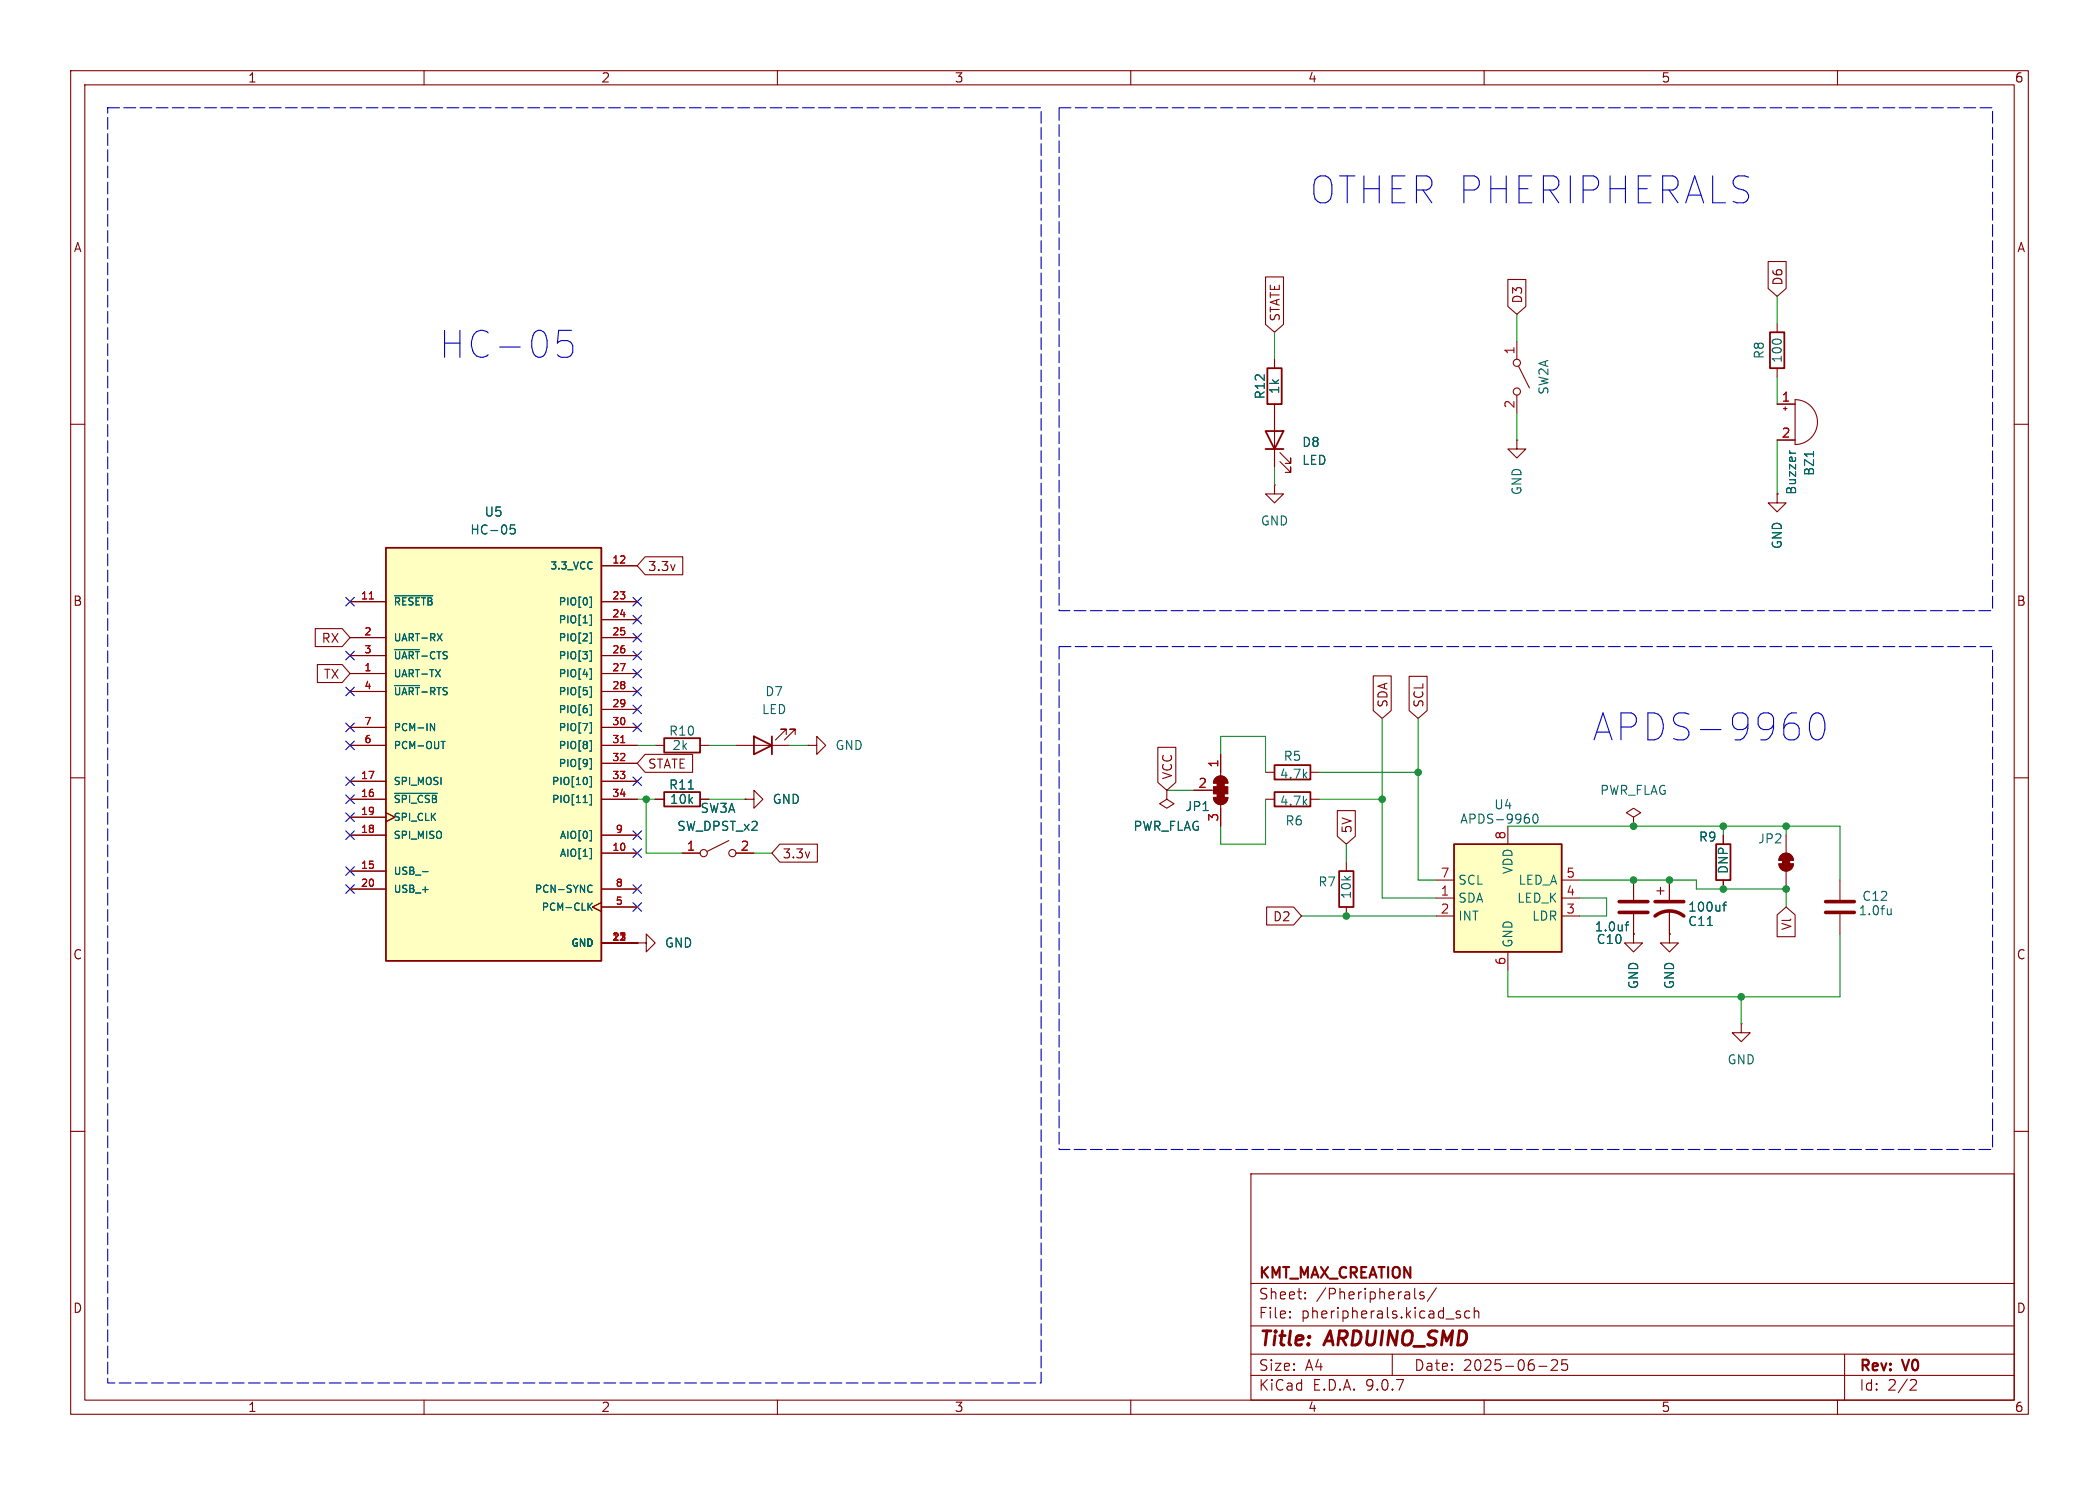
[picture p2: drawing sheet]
<svg xmlns="http://www.w3.org/2000/svg" width="297mm" height="210mm" viewBox="0 0 297 210" stroke-linecap="round" stroke-linejoin="round" font-family="sans-serif">
<g fill="none" stroke="#840000" stroke-width=".15">
<path d="M10 10h277v190h-277zM12 12h273v186h-273zM60 10v2M110 10v2M160 10v2M210 10v2M260 10v2M10 60h2M285 60h2M10 110h2M285 110h2M90.2 133.4h1.2v-1.3l1.3 1.3-1.3 1.2v-1.2"/>
<path d="M90.2 133.4h.1M234.4 126h1.1M234.9 125.5v1M236.2 124.5v2.8M236.2 128.8v3.3M10 160h2M177 166h108v32h-108zM285 160h2M60 198v2M110 198v2M160 198v2M177 194.5h108"/>
<path d="M177 191.5h108M177 187.5h108M177 181.5h108M182.5 186.3h.1l-.1 .1M182.5 186.3v.1M182.5 185.5v.1M182.5 185.5h.1l-.1 .1M184.7 183.6v.1M184.7 183.6h-.1l.1 .1M184.7 182.8v.1M184.7 182.8h-.1l.1 .1M197 191.5v3"/>
<path d="M200.2 182.2v1.3l.2 .2M201.5 182.8l-.4-.1-.2 .2 .1 .2 .5 .2v.1v.2l-.2 .1-.4-.1M203.2 182.1l-1.2 2M206 185.7l.1 .1 .5 .2 .1 .1-.1 .2-.1 .1-.5-.1M206.6 185.5l-.4-.1-.2 .2M208 185.5l-.5-.1-.3 .3v.4l.2 .2 .1 .1 .5-.1M208.6 185.5a.37 .37 0 0 1 .6 .1v.8M208.6 184.9v1.5M210 198v2M217.7 193.2h1.2M219.5 192.4l.2-.1 .5 .1a.41 .41 0 0 1 .1 .5l-.8 .9h.9M221.7 192.3h-.7v.7l.2-.1h.5l.1 .3-.1 .5-.2 .1h-.3l-.2-.1"/>
<path d="M260 198v2M261 191.5v6.5M270.5 195.1l.5 .1a.41 .41 0 0 1 .1 .5l-.9 .9h1"/>
</g>
<path d="M234.2 129.5a3.3 3.3 0 0 1 4.1 0M234.2 127.5h4.1" fill="none" stroke="#840000" stroke-width=".51"/>
<path d="M241.6 130.9h.7M243.8 128h.5M244.3 127.6h-.3v.2v1" fill="none" stroke="#006464" stroke-width=".15"/>
<path d="M54.6 77.5h30.5v58.4h-30.5z" fill="#ffffc2"/>
<path d="M54.6 77.5h30.5v58.4h-30.5zM94 104.4h5.1v2h-5.1zM94 112h5.1v2h-5.1zM106.7 104.1l2.5 1.3-2.5 1.3zM109.2 104.1v2.6M242.8 119.4h2.1v5.1h-2.1z" fill="none" stroke="#840000" stroke-width=".25"/>
<g fill="none" stroke="#840000" stroke-width=".15">
<path d="M251.5 69.9v1.2h1.2l-1.2 1.3-1.3-1.3h1.3M251.5 69.9h.1M49.5 85.1h5.1M49.5 90.2h5.1M49.5 92.7h5.1M49.5 95.3h5.1M49.5 97.8h5.1M85.1 85.1h5.1M85.1 90.2h5.1M85.1 92.7h5.1M85.1 95.3h5.1M85.1 97.8h5.1"/>
<path d="M85.1 80h5.1M85.1 87.6h5.1M49.5 102.9h5.1M49.5 105.4h5.1M49.5 110.5h5.1M49.5 113h5.1M49.5 115.6h5.1M49.5 118.1h5.1M54.6 114.9l1.3 .7-1.3 .6M85.1 102.9h5.1M85.1 105.4h5.1M85.1 110.5h5.1"/>
<path d="M85.1 113h5.1M85.1 118.1h5.1M85.1 100.3h5.1M85.1 108h5.1M92.7 105.4h1.3M92.7 113h1.3M99.1 105.4h1.2M99.1 113h1.2M103.1 118.9l-3 1.5M104.1 105.4h7.7M105.4 113h1.3v-1.2l1.2 1.2-1.2 1.3v-1.3M105.4 113h.1"/>
<path d="M111.3 103.9v-.8h-.8h.8l-1.6 1.5M112.5 103.9v-.8h-.7h.7l-1.5 1.5M114.3 105.4h1.3v-1.3l1.2 1.3-1.2 1.3v-1.3M114.3 105.4h.1M165.1 111.8v1.2l1 .7-1 .6-1-.6 1-.7M165.1 111.8h.1M168.9 111.8h2.8M171.7 112.8h2a1.02 1.02 0 0 1-1 1 1.02 1.02 0 0 1-1-1zM172 110a1.02 1.02 0 0 1 1.1-.2 1.02 1.02 0 0 1 .6 .9h-2l.1-.4zM172.7 106.7v3M172.7 113.8v3M231.1 115.6l1.1-.7-1.1-.6-1 .6 1 .7v1.2"/>
<path d="M231.1 116.8h.1M243.8 118.1v1.3M252.7 118.1v2.6M49.5 123.2h5.1M49.5 125.7h5.1M85.1 127.6l-1.3 .7 1.3 .6M85.1 125.7h5.1M85.1 120.7h5.1M85.1 128.3h5.1M85.1 133.4h5.1M96.5 120.7h2.6M104.1 120.7h2.6"/>
<path d="M231.1 132.1v1.3h1.3l-1.3 1.2-1.2-1.2h1.2M231.1 132.1h.1M231.1 124.5v2.8M231.1 129.3v2.8M236.2 132.1v1.3h1.3l-1.3 1.2-1.3-1.2h1.3M236.2 132.1h.1M243.8 124.5v1.2M251.7 122.2h2a1.02 1.02 0 0 1-1 1 1.02 1.02 0 0 1-1-1zM252 121a1.02 1.02 0 0 1 1.1-.3 1.02 1.02 0 0 1 .6 1h-2l.1-.5zM252.7 123.2v2.5M260.3 124.5v2.8M260.3 129.3v2.8"/>
<path d="M246.4 144.8v1.3h1.2l-1.2 1.2-1.3-1.2h1.3M246.4 144.8h.1"/>
<circle cx="99.6" cy="120.7" r=".51"/>
<circle cx="103.6" cy="120.7" r=".51"/>
</g>
<g fill="none" stroke="#006464" stroke-width=".15">
<path d="M72.8 74.2h-.6v.6l.2-.1 .4 .1 .1 .2-.1 .4-.1 .1h-.3l-.2-.1M55.8 84.3h5.4M55.8 91.9h3.6M55.8 97h3.6M61.6 94.7l.7 1M61.9 89.6l.6 1M62.3 94.7l-.7 1M62.5 89.6l-.6 1M83.4 84.4h.3v1.5h-.3M83.4 87h.3v1.4h-.3M83.4 89.5h.3v1.5h-.3M83.4 92.1h.3v1.4h-.3"/>
<path d="M83.4 94.6h.3v1.5h-.3M83.4 97.1h.3v1.5h-.3M83.4 99.7h.3v1.4h-.3M55.8 112.2h6.1M60.9 102.3l.6 1v-1M62.4 104.9h.6M83.4 102.2h.3v1.5h-.3M83.4 104.8h.3v1.4h-.3M83.4 107.3h.3v1.5h-.3M83.4 109.8h.3v1.5h-.3M83.4 112.4h.3v1.4h-.3M83.4 117.5h.3v1.4h-.3"/>
<path d="M83.4 120h.3v1.5h-.3M97.4 111.6h.7M59.8 123.3h.8M83.3 125.2h.3l.2 .1M83.3 128.2l.5 .5M83.8 126.1l-.2 .1-.3-.1M83.8 127.7l-.6 .6M230 130.8h.4M230.4 130.4h-.2l-.1 .2v1M267.6 128.5v.9M267.6 129.2l-.4 .2"/>
</g>
<path d="M52.3 84.7h.5M87.8 105h.6" fill="none" stroke="#a90000" stroke-width=".15"/>
<g fill="#840000" stroke="#840000" stroke-width=".15">
<path d="M172.2 110.7h1v.6h-1z"/>
<path d="M172 110a1.02 1.02 0 0 1 1.1-.2 1.02 1.02 0 0 1 .6 .9h-2l.1-.4z"/>
<path d="M171.7 111.3h2v1h-2z"/>
<path d="M172.2 112.3h1v.5h-1z"/>
<path d="M171.7 112.8h2a1.02 1.02 0 0 1-1 1 1.02 1.02 0 0 1-1-1z"/>
<path d="M252.2 121.4h1v1h-1z"/>
<path d="M251.7 122.2h2a1.02 1.02 0 0 1-1 1 1.02 1.02 0 0 1-1-1z"/>
<path d="M252 121a1.02 1.02 0 0 1 1.1-.3 1.02 1.02 0 0 1 .6 1h-2l.1-.5z"/>
</g>
<path d="M229.1 129h4.1M229.1 127.5h4.1M258.3 129h4.1M258.3 127.5h4.1" fill="none" stroke="#840000" stroke-width=".51"/>
<path d="M205.7 119.4h15.3v15.2h-15.3z" fill="#ffffc2"/>
<path d="M179.3 52.1h2.1v5.1h-2.1zM250.4 47h2.1v5.1h-2.1zM179.1 61h2.5l-1.3 2.5zM179.1 63.5h2.5M180.3 108.2h5.1v2h-5.1zM180.3 112h5.1v2h-5.1zM205.7 119.4h15.3v15.2h-15.3zM189.5 123.2h2v5.1h-2z" fill="none" stroke="#840000" stroke-width=".25"/>
<g fill="none" stroke="#840000" stroke-width=".15">
<path d="M179.1 39.2h2.5v6.7l-1.3 1.1-1.2-1.1zM213.4 39.5h2.5v3.8l-1.3 1.2-1.2-1.2zM250.2 37h2.5v3.8l-1.2 1.1-1.3-1.1zM180.3 50.8v1.3M180.3 57.2v8.8M214.6 48.3v2.5M214.6 55.9v2.5M214.9 51.8l1.5 3.1M251.5 57.2h2.5M251.5 45.7v1.3M251.5 52.1v1.2M252.3 57.8h.6"/>
<path d="M252.6 57.5v.5M254 56.5a3.2 3.2 0 0 1 3.2 3.2 3.2 3.2 0 0 1-3.2 3.2zM91.3 78.7h5.3v2.6h-5.3l-1.1-1.3zM180.3 68.6v1.3h1.3l-1.3 1.2-1.2-1.2h1.2M180.3 68.6h.1M181.1 65.3l1.5 1.5v-.8v.8h-.7M181.1 64l1.5 1.5v-.7v.7h-.7M214.6 62.2v1.3h1.3l-1.3 1.3-1.2-1.3h1.2M214.6 62.2h.1M251.5 69.9h.1M251.5 62.2h2.5M44.6 88.9h3.8l1.1 1.3-1.1 1.2h-3.8z"/>
<path d="M44.9 94h3.5l1.1 1.3-1.1 1.2h-3.5zM49.5 85.1h5.1M49.5 90.2h5.1M49.5 92.7h5.1M49.5 95.3h5.1M49.5 97.8h5.1M85.1 85.1h5.1M85.1 90.2h5.1M85.1 92.7h5.1M85.1 95.3h5.1M85.1 97.8h5.1M85.1 80h5.1"/>
<path d="M85.1 87.6h5.1M194.3 95.6h2.6v4.9l-1.3 1.1-1.3-1.1zM199.4 95.6h2.5v4.9l-1.2 1.1-1.3-1.1zM49.5 113h5.1M49.5 102.9h5.1M49.5 105.4h5.1M49.5 110.5h5.1M49.5 115.6h5.1M49.5 118.1h5.1M54.6 114.9l1.3 .7-1.3 .6M85.1 113h5.1M85.1 102.9h5.1"/>
<path d="M85.1 105.4h5.1M85.1 110.5h5.1M85.1 118.1h5.1M85.1 100.3h5.1M85.1 108h5.1M91.3 106.7h6.7v2.5h-6.7l-1.1-1.2zM92.7 113h1.3M99.1 113h1.2M105.4 113h.1M110.3 119.4h5.4v2.5h-5.4l-1.1-1.2zM163.8 105.7h2.6v4.9l-1.3 1.2-1.3-1.2zM165.1 111.8h.1"/>
<path d="M168.9 111.8h2.5M172.7 106.7v2.5M172.7 114.3v2.5M179.1 109.2h1.2M179.1 113h1.2M185.4 109.2h1.3M185.4 113h1.3M189.2 114.6h2.6v3.7l-1.3 1.1-1.3-1.1zM213.4 116.8v2.6M243.8 118.1v1.3M49.5 123.2h5.1M49.5 125.7h5.1"/>
<path d="M85.1 127.6l-1.3 .7 1.3 .6M85.1 125.7h5.1M85.1 120.7h5.1M85.1 128.3h5.1M85.1 133.4h5.1M90.2 133.4h.1M96.5 120.7h2.6M104.1 120.7h2.6M179.2 128.3h3.8l1.1 1.2-1.1 1.3h-3.8zM190.5 121.9v1.3M190.5 128.3v1.2M203.2 124.5h2.5"/>
<path d="M203.2 127h2.5M203.2 129.5h2.5M213.4 134.6v2.6M221 124.5h2.5M221 127h2.5M221 129.5h2.5M231.1 132.1h.1M231.1 124.5v2.8M231.1 129.3v2.8M236.2 132.1h.1M236.2 124.5v2.8M236.2 128.8v3.3"/>
<path d="M243.8 124.5v1.2M251.5 129.4l1.2-1.1 1.3 1.1v3.1h-2.5z"/>
<circle cx="214.6" cy="51.3" r=".51"/>
<circle cx="214.6" cy="55.4" r=".51"/>
</g>
<g fill="none" stroke="#006464" stroke-width=".15">
<path d="M72.8 74.2h-.6v.6l.2-.1 .4 .1 .1 .2-.1 .4-.1 .1h-.3l-.2-.1M253.2 63.7l.1 .3M256.6 63.9v.7M55.8 84.3h5.4M55.8 91.9h3.6M55.8 97h3.6M61.6 94.7l.7 1M61.9 89.6l.6 1M62.3 94.7l-.7 1M62.5 89.6l-.6 1M83.4 84.4h.3v1.5h-.3M83.4 87h.3v1.4h-.3"/>
<path d="M83.4 89.5h.3v1.5h-.3M83.4 92.1h.3v1.4h-.3M83.4 94.6h.3v1.5h-.3M83.4 97.1h.3v1.5h-.3M83.4 99.7h.3v1.4h-.3M55.8 112.2h6.1M60.9 102.3l.6 1v-1M62.4 104.9h.6M83.4 102.2h.3v1.5h-.3M83.4 104.8h.3v1.4h-.3M83.4 107.3h.3v1.5h-.3M83.4 109.8h.3v1.5h-.3"/>
<path d="M83.4 112.4h.3v1.4h-.3M83.4 117.5h.3v1.4h-.3M83.4 120h.3v1.5h-.3M97.4 111.6h.7M216.3 115.7v.6M217 115.3l.2-.2a.69 .69 0 0 1 .3 1.2l-.2 .1a.69 .69 0 0 1-.3-1.1zM59.8 123.3h.8M83.3 125.2h.3l.2 .1M83.3 128.2l.5 .5M83.8 126.1l-.2 .1-.3-.1M83.8 127.7l-.6 .6M230 130.8h.4"/>
<path d="M230.4 130.4h-.2l-.1 .2v1M241.6 130.9h.7M243.8 128h.5M244.3 127.6h-.3v.2v1"/>
</g>
<g fill="none" stroke="#009600" stroke-width=".15">
<path d="M180.3 47v3.8M214.6 44.5v3.8M214.6 58.4v3.8M251.5 41.9v3.8M251.5 53.3v3.9M180.3 66v2.6M251.5 62.2v7.7M90.2 113h2.5M90.2 105.4h2.5M91.4 113v7.7h5.1M100.3 113h5.1M100.3 105.4h3.8"/>
<path d="M111.8 105.4h2.5M165.1 111.8h3.8M172.7 106.7v-2.6h6.4v5.1M179.1 113v6.4h-6.4v-2.6M186.7 109.2h14M186.7 113h8.9M190.5 119.4v2.5M195.6 101.6v25.4h7.6M200.7 101.6v22.9h2.5M213.4 116.8h46.9v7.7M243.8 116.8v1.3M252.7 116.8v1.3"/>
<path d="M106.7 120.7h2.5M184.1 129.5h19.1M223.5 127h3.8v2.5h-3.8M223.5 124.5h16.5v1.2h12.7v2.6M260.3 132.1v8.9h-46.9v-3.8M246.4 141v3.8"/>
</g>
<g fill="none" stroke="#000084" stroke-width=".15">
<path d="M48.9 97.2l1.2 1.2M48.9 84.5l1.2 1.2M48.9 92.1l1.2 1.2M50.1 97.2l-1.2 1.2M50.1 84.5l-1.2 1.2M50.1 92.1l-1.2 1.2M89.6 84.5l1.2 1.2M89.6 89.6l1.2 1.2M89.6 92.1l1.2 1.2M89.6 94.6l1.2 1.3M89.6 99.7l1.2 1.2M89.6 97.2l1.2 1.2"/>
<path d="M89.6 87l1.2 1.2M90.8 84.5l-1.2 1.2M90.8 89.6l-1.2 1.2M90.8 92.1l-1.2 1.2M90.8 94.6l-1.2 1.3M90.8 99.7l-1.2 1.2M90.8 97.2l-1.2 1.2M90.8 87l-1.2 1.2M48.9 104.8l1.2 1.2M48.9 117.5l1.2 1.2M48.9 112.4l1.2 1.2M48.9 115l1.2 1.2"/>
<path d="M48.9 109.9l1.2 1.2M48.9 102.3l1.2 1.2M50.1 104.8l-1.2 1.2M50.1 117.5l-1.2 1.2M50.1 112.4l-1.2 1.2M50.1 115l-1.2 1.2M50.1 109.9l-1.2 1.2M50.1 102.3l-1.2 1.2M89.6 109.9l1.2 1.2M89.6 102.3l1.2 1.2M89.6 117.5l1.2 1.2M90.8 109.9l-1.2 1.2"/>
<path d="M90.8 102.3l-1.2 1.2M90.8 117.5l-1.2 1.2M48.9 122.6l1.2 1.2M48.9 125.1l1.2 1.2M50.1 122.6l-1.2 1.2M50.1 125.1l-1.2 1.2M89.6 127.7l1.2 1.2M89.6 120l1.2 1.3M89.6 125.1l1.2 1.2M90.8 127.7l-1.2 1.2M90.8 120l-1.2 1.3M90.8 125.1l-1.2 1.2"/>
</g>
<path d="M79 46.7h1.9M79 48.3l.4-.1h.9l.4 .1 .3 .6v.9l-.3 .5-.4 .2h-.9l-.4-.2M256.4 101.2a.91 .91 0 0 1 .9-.4 .91 .91 0 0 1 .7 .7 2.97 2.97 0 0 1-.3 2.9 .9 .9 0 0 1-1.5-.5 3.3 3.3 0 0 1 .2-2.7z" fill="none" stroke="#0000c2" stroke-width=".15"/>
<path d="M15.2 15.2h132.1v180.4h-132.1zM149.9 15.2h132v71.2h-132zM149.9 91.4h132v71.2h-132z" fill="none" stroke="#0000c2" stroke-width=".15" stroke-dasharray="1.7 .6"/>
<path d="M52.3 84.7h.5M87.8 105h.6" fill="none" stroke="#a90000" stroke-width=".15"/>
<g fill="#009600" stroke="#009600" stroke-width=".15">
<circle cx="200.7" cy="109.2" r=".46"/>
<circle cx="91.4" cy="113" r=".46"/>
<circle cx="243.8" cy="116.8" r=".46"/>
<circle cx="231.1" cy="116.8" r=".46"/>
<circle cx="231.1" cy="124.5" r=".46"/>
<circle cx="195.6" cy="113" r=".46"/>
<circle cx="190.5" cy="129.5" r=".46"/>
<circle cx="246.4" cy="141" r=".46"/>
<circle cx="236.2" cy="124.5" r=".46"/>
<circle cx="252.7" cy="125.7" r=".46"/>
<circle cx="252.7" cy="116.8" r=".46"/>
<circle cx="243.8" cy="125.7" r=".46"/>
</g>
<g font-size="5.3" fill="#0000c2">
<text x="185.3" y="29.1">OTHER PHERIPHERALS</text>
<text x="62.1" y="50.9">HC-05</text>
<text x="225.3" y="105">APDS-9960</text>
</g>
<g font-size="2.8" fill="#840000">
<text x="178" y="190.9">Title:</text>
<text x="187.7" y="190.9">ARDUINO_SMD</text>
</g>
<g font-size="2.1" fill="#840000">
<text x="178" y="184">Sheet:</text>
<text x="178" y="181.2">KMT_MAX_CREATION</text>
<text x="186.2" y="184">/Pheripherals/</text>
<text x="178" y="186.7">File:</text>
<text x="184.1" y="186.7">pheripherals.kicad_sch</text>
<text x="178" y="196.9">KiCad</text>
<text x="178" y="194.1">Size:</text>
<text x="184.7" y="194.1">A4</text>
<text x="185.7" y="196.9">E.D.A.</text>
<text x="193.3" y="196.9">9.0.7</text>
<text x="200" y="194.1">Date:</text>
<text x="207" y="194.1">2025-06-25</text>
<text x="263" y="194.3">Rev:</text>
<text x="263" y="196.9">Id:</text>
<text x="267.1" y="196.9">2/2</text>
<text x="269.4" y="194.3">V0</text>
</g>
<g font-size="1.8" fill="#840000">
<text x="35" y="11.9">1</text>
<text x="85" y="11.9">2</text>
<text x="135" y="11.9">3</text>
<text x="185" y="11.9">4</text>
<text x="235" y="11.9">5</text>
<text x="285" y="11.9">6</text>
<text x="10.3" y="35.9">A</text>
<text x="285.3" y="35.9">A</text>
<text x="252.4" y="40.5" transform="rotate(-90 252.4 40.5)">D6</text>
<text x="181.3" y="45.6" transform="rotate(-90 181.3 45.6)">STATE</text>
<text x="215.6" y="43" transform="rotate(-90 215.6 43)">D3</text>
<text x="91.6" y="81">3.3v</text>
<text x="10.3" y="85.9">B</text>
<text x="285.3" y="85.9">B</text>
<text x="45.4" y="91.1">RX</text>
<text x="45.7" y="96.2">TX</text>
<text x="196.5" y="100.2" transform="rotate(-90 196.5 100.2)">SDA</text>
<text x="201.6" y="100.2" transform="rotate(-90 201.6 100.2)">SCL</text>
<text x="91.6" y="108.9">STATE</text>
<text x="166.1" y="110.3" transform="rotate(-90 166.1 110.3)">VCC</text>
<text x="191.5" y="118" transform="rotate(-90 191.5 118)">5V</text>
<text x="110.6" y="121.6">3.3v</text>
<text x="180" y="130.5">D2</text>
<text x="253.7" y="131.7" transform="rotate(-90 253.7 131.7)">Vl</text>
<text x="10.3" y="135.9">C</text>
<text x="285.3" y="135.9">C</text>
<text x="10.3" y="185.9">D</text>
<text x="285.3" y="185.9">D</text>
<text x="35" y="199.9">1</text>
<text x="85" y="199.9">2</text>
<text x="135" y="199.9">3</text>
<text x="185" y="199.9">4</text>
<text x="235" y="199.9">5</text>
<text x="285" y="199.9">6</text>
</g>
<g font-size="1.8" fill="#a90000">
<text x="214.4" y="50.2" transform="rotate(-90 214.4 50.2)">1</text>
<text x="214.4" y="57.9" transform="rotate(-90 214.4 57.9)">2</text>
<text x="252" y="56.9">1</text>
<text x="252" y="62">2</text>
<text x="169.5" y="111.5">2</text>
<text x="172.5" y="108.7" transform="rotate(-90 172.5 108.7)">1</text>
<text x="172.5" y="116.3" transform="rotate(-90 172.5 116.3)">3</text>
<text x="213.1" y="118.8" transform="rotate(-90 213.1 118.8)">8</text>
<text x="97.1" y="120.4">1</text>
<text x="104.7" y="120.4">2</text>
<text x="203.8" y="124.2">7</text>
<text x="221.5" y="124.2">5</text>
<text x="203.8" y="126.7">1</text>
<text x="203.8" y="129.3">2</text>
<text x="221.5" y="126.7">4</text>
<text x="221.5" y="129.3">3</text>
<text x="213.1" y="136.6" transform="rotate(-90 213.1 136.6)">6</text>
</g>
<g font-size="1.8" fill="#006464">
<text x="249.8" y="50.9" transform="rotate(-90 249.8 50.9)">R8</text>
<text x="252.3" y="51.4" transform="rotate(-90 252.3 51.4)">100</text>
<text x="179.2" y="56.6" transform="rotate(-90 179.2 56.6)">R12</text>
<text x="181.2" y="55.8" transform="rotate(-90 181.2 55.8)">1k</text>
<text x="219.3" y="55.9" transform="rotate(-90 219.3 55.9)">SW2A</text>
<text x="184.2" y="63.4">D8</text>
<text x="184.2" y="66">LED</text>
<text x="215.5" y="70.1" transform="rotate(-90 215.5 70.1)">GND</text>
<text x="254.3" y="70.1" transform="rotate(-90 254.3 70.1)">Buzzer</text>
<text x="256.9" y="67.4" transform="rotate(-90 256.9 67.4)">BZ1</text>
<text x="66.5" y="75.8">HC-05</text>
<text x="68.5" y="73.3">U5</text>
<text x="178.3" y="74.5">GND</text>
<text x="252.3" y="77.7" transform="rotate(-90 252.3 77.7)">GND</text>
<text x="107.7" y="101.2">LED</text>
<text x="108.2" y="98.7">D7</text>
<text x="94.6" y="104.2">R10</text>
<text x="95" y="106.3">2k</text>
<text x="118.1" y="106.3">GND</text>
<text x="181.5" y="107.8">R5</text>
<text x="94.6" y="111.9">R11</text>
<text x="94.7" y="113.9">10k</text>
<text x="109.2" y="113.9">GND</text>
<text x="181" y="110.3">4.7k</text>
<text x="226.3" y="112.6">PWR_FLAG</text>
<text x="95.7" y="117.7">SW_DPST_x2</text>
<text x="99" y="115.2">SW3A</text>
<text x="160.3" y="117.7">PWR_FLAG</text>
<text x="167.6" y="114.9">JP1</text>
<text x="181" y="114.1">4.7k</text>
<text x="181.8" y="116.9">R6</text>
<text x="206.5" y="116.7">APDS-9960</text>
<text x="211.3" y="114.7">U4</text>
<text x="240.3" y="119.2">R9</text>
<text x="248.7" y="119.5">JP2</text>
<text x="186.4" y="125.6">R7</text>
<text x="206.2" y="125.3">SCL</text>
<text x="214.2" y="123.7" transform="rotate(-90 214.2 123.7)">VDD</text>
<text x="214.8" y="125.3">LED_A</text>
<text x="244.7" y="123.7" transform="rotate(-90 244.7 123.7)">DNP</text>
<text x="191.4" y="127.2" transform="rotate(-90 191.4 127.2)">10k</text>
<text x="206.2" y="127.9">SDA</text>
<text x="206.2" y="130.4">INT</text>
<text x="214.6" y="127.9">LED_K</text>
<text x="216.7" y="130.4">LDR</text>
<text x="225.6" y="131.9">1.0uf</text>
<text x="238.8" y="131.2">C11</text>
<text x="238.8" y="129.1">100uf</text>
<text x="262.9" y="129.6">1.0fu</text>
<text x="263.4" y="127.6">C12</text>
<text x="94" y="134.2">GND</text>
<text x="214.2" y="134.1" transform="rotate(-90 214.2 134.1)">GND</text>
<text x="225.8" y="133.7">C10</text>
<text x="232" y="140" transform="rotate(-90 232 140)">GND</text>
<text x="237.1" y="140" transform="rotate(-90 237.1 140)">GND</text>
<text x="244.3" y="150.7">GND</text>
</g>
<g font-size="1.4" fill="#006464">
<text x="77.7" y="80.7">3.3_VCC</text>
<text x="55.6" y="85.8">~{RESETB}</text>
<text x="78.9" y="85.8">PIO[0]</text>
<text x="78.9" y="88.4">PIO[1]</text>
<text x="55.6" y="90.9">UART-RX</text>
<text x="55.6" y="93.4">~{UART}-CTS</text>
<text x="55.6" y="96">UART-TX</text>
<text x="78.9" y="90.9">PIO[2]</text>
<text x="78.9" y="93.4">PIO[3]</text>
<text x="78.9" y="96">PIO[4]</text>
<text x="55.6" y="98.5">~{UART}-RTS</text>
<text x="78.9" y="98.5">PIO[5]</text>
<text x="78.9" y="101.1">PIO[6]</text>
<text x="55.6" y="103.6">PCM-IN</text>
<text x="55.6" y="106.1">PCM-OUT</text>
<text x="78.9" y="103.6">PIO[7]</text>
<text x="78.9" y="106.1">PIO[8]</text>
<text x="55.6" y="111.2">SPI_MOSI</text>
<text x="55.6" y="113.8">~{SPI_CSB}</text>
<text x="78" y="111.2">PIO[10]</text>
<text x="78" y="113.8">PIO[11]</text>
<text x="78.9" y="108.7">PIO[9]</text>
<text x="55.6" y="116.3">SPI_CLK</text>
<text x="55.6" y="118.8">SPI_MISO</text>
<text x="79.1" y="118.8">AIO[0]</text>
<text x="55.6" y="123.9">USB_-</text>
<text x="79.1" y="121.4">AIO[1]</text>
<text x="55.6" y="126.5">USB_+</text>
<text x="75.5" y="126.5">PCN-SYNC</text>
<text x="76.5" y="129">PCM-CLK</text>
<text x="80.7" y="134.1">GND</text>
</g>
<g font-size="1.4" fill="#a90000">
<text x="86.5" y="79.8">12</text>
<text x="51" y="84.8">11</text>
<text x="51.5" y="89.9">2</text>
<text x="86.5" y="84.8">23</text>
<text x="86.5" y="87.4">24</text>
<text x="86.5" y="89.9">25</text>
<text x="51.5" y="92.5">3</text>
<text x="51.5" y="95">1</text>
<text x="86.5" y="92.5">26</text>
<text x="86.5" y="95">27</text>
<text x="51.5" y="97.5">4</text>
<text x="86.5" y="97.5">28</text>
<text x="86.5" y="100.1">29</text>
<text x="51.5" y="102.6">7</text>
<text x="51.5" y="105.2">6</text>
<text x="86.5" y="102.6">30</text>
<text x="86.5" y="105.2">31</text>
<text x="86.5" y="107.7">32</text>
<text x="51" y="110.2">17</text>
<text x="51" y="112.8">16</text>
<text x="86.5" y="110.2">33</text>
<text x="86.5" y="112.8">34</text>
<text x="51" y="115.3">19</text>
<text x="51" y="117.9">18</text>
<text x="87" y="117.9">9</text>
<text x="51" y="122.9">15</text>
<text x="51" y="125.5">20</text>
<text x="86.5" y="120.4">10</text>
<text x="87" y="125.5">8</text>
<text x="87" y="128">5</text>
<text x="86.5" y="133.1">21</text>
<text x="87.3" y="133.1">2</text>
</g>
</svg>
